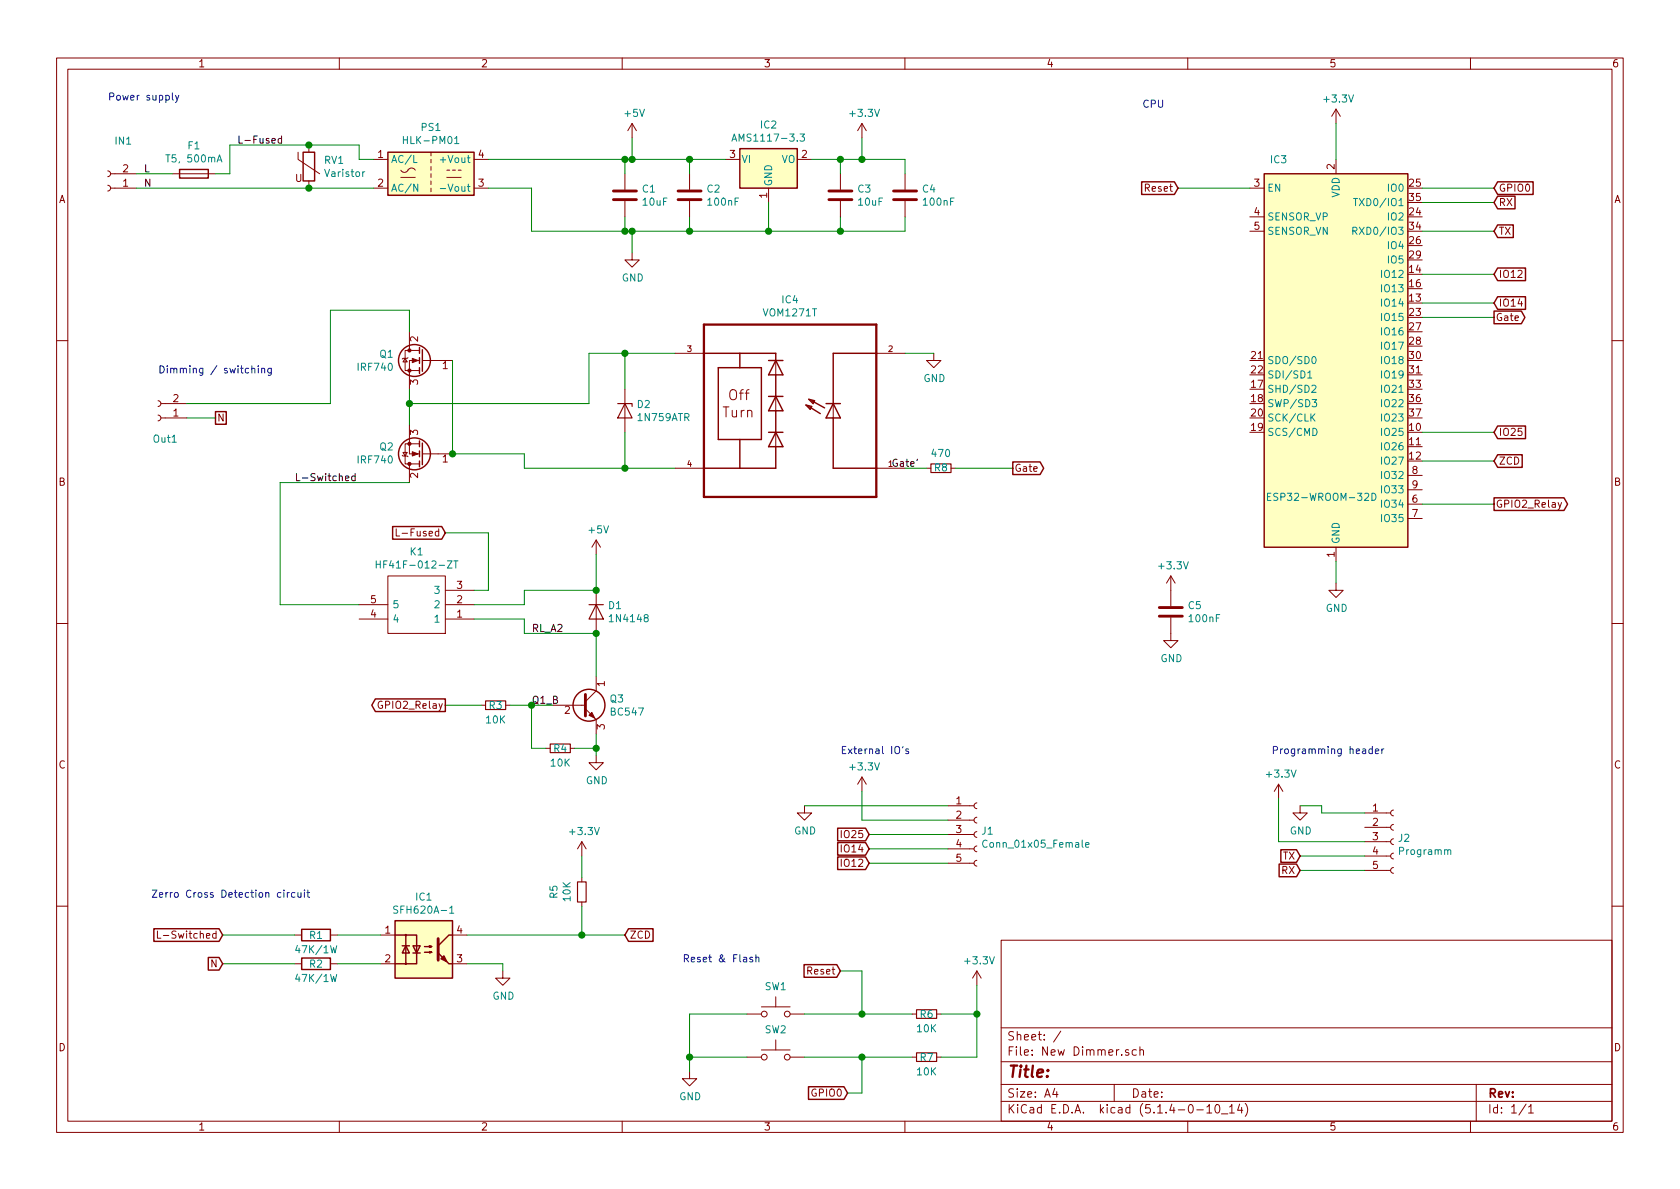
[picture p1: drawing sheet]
<svg xmlns="http://www.w3.org/2000/svg" width="297mm" height="210mm" viewBox="0 0 297 210" stroke-linecap="round" stroke-linejoin="round" font-family="sans-serif">
<g fill="none" stroke="#840000" stroke-width=".18">
<path d="M10 10.3h277v189.9h-277zM12 12.2h273v186.1h-273zM60 10.3v1.9M110 10.3v1.9M160 10.3v1.9M210 10.3v1.9M236.2 19.3v2.5M236.2 19.3l-.7 1.3M236.2 19.3l.8 1.3M260 10.3v1.9M19 30.2l.4 .1 .2 .3-.2 .5-.4 .1M19 32.8l.4 .1 .2 .3-.2 .4-.4 .2"/>
<path d="M19.6 33.3h4.5M19.6 30.7h4.5M30.5 30.7h7.6M52.7 26.9v1.3l3.8 2.5M54.6 25.6v1.3M54.6 32v1.3M66 33.3h2.6M66 28.2h2.6M70.9 30.1a.81 .81 0 0 0 .8 .3 .81 .81 0 0 0 .6-.5 .73 .73 0 0 1 1.1 .2M70.9 31.4h2.5M76.2 26.9v.7M76.2 28.2v.6"/>
<path d="M76.2 29.5v.6M76.2 30.7v.7M76.2 32v.6M76.2 33.3v.6M79 31.4h2.5M79 30.1h.5M80 30.1h.5M81 30.1h.5M83.8 33.3h2.6M83.8 28.2h2.6M110.5 30.7v2.8M110.5 35.6v2.7"/>
<path d="M111.8 21.8l-.8 1.3M111.8 21.8v2.6M111.8 21.8l.7 1.3M121.9 30.7v2.8M121.9 35.6v2.7M128.3 28.2h2.5M135.9 33.3v2.5M141 28.2h2.5M148.6 30.7v2.8M148.6 35.6v2.7M152.4 21.8l-.8 1.3M152.4 21.8v2.6"/>
<path d="M152.4 21.8l.8 1.3M160 30.7v2.8M160 35.6v2.7M221 33.3h2.5M221 38.3h2.5M236.2 28.2v2.5M72.4 58.7v3.3M111.8 44.7v1.3h1.2l-1.2 1.2-1.3-1.2h1.3M221 40.9h2.5M10 60.2h2M27.9 70.9l.4 .1 .1 .3-.1 .4-.4 .2M27.9 73.4l.4 .1 .1 .3-.1 .4-.4 .2"/>
<path d="M28.4 71.4h4.6M28.4 73.9h4.6M71.6 63.4l.4 .6h-.8zM72.1 63.2l-.1 .2h-.8l-.1 .1M72.4 62h-.8v3.5h2.6M72.4 62h1.8M72.4 75.2v5.1h1.8M74.2 78.5h-2.6v3.5h.8M74.2 63.7h-1.8v5.1M74.7 63.7h5.3M110.5 68.8v7.6M119.4 62.5h5.1"/>
<path d="M137.2 63.7v2.6M137.2 70.1v2.5M137.2 76.4v2.6M147.3 71.4v2.5M154.9 62.5h5.1M165.1 62.5v1.2h1.3l-1.3 1.3-1.3-1.3h1.3M285 60.2h2M70.1 93.5v1.3h.6M71.1 80.5l.1 .1h.8l.1 .2M71.2 80h.8l-.4 .6zM72.4 82v3.3M72.4 82h1.8"/>
<path d="M74.7 80.3h5.3M105.4 95.5l-.8 1.3M105.4 95.5v2.5M105.4 95.5l.8 1.3M119.4 82.8h5.1M154.9 82.8h5.1M163.8 82.8h.8M168.1 82.8h.8M236.2 96.8v2.5M248.9 89.1h2.6M248.9 91.7h2.6M248.9 84.1h2.6"/>
<path d="M248.9 86.6h2.6M276.1 88.9l-.4 1.1-.2 .1M10 110.3h2M63.5 109.5h5.1M63.5 106.9h5.1M68.6 101.8h10.1v10.2h-10.1zM78.7 109.5h5.1M78.7 106.9h5.1M78.7 104.4h5.1M105.4 104.4v7.6M105.4 119.6v2.6l-1.9 1.9M207 109.2v4.1h1.3l-1.3 1.2-1.3-1.2h1.3"/>
<path d="M207 101.8l-.8 1.3M207 101.8v5.4M207 101.8l.8 1.3M236.2 103.1v1.3h1.3l-1.3 1.3-1.3-1.3h1.3M285 110.3h2M85.1 124.7h.8M89.4 124.7h.8M96.5 132.3h.8M97.8 124.7h5.7M100.8 132.3h.8M103.5 125.3l1.9 1.9v2.6M105.4 133.6v1.3h1.3l-1.3 1.2-1.3-1.2h1.3"/>
<path d="M152.4 137.4v2.5M152.4 137.4l-.8 1.3M152.4 137.4l.8 1.3M226.1 138.7l-.8 1.2M226.1 138.7v2.5M226.1 138.7l.7 1.2M102.9 148.8v2.6M102.9 155.2v.8M102.9 159.5v.8M102.9 148.8l-.8 1.3M102.9 148.8l.7 1.3M142.2 142.5v1.3h1.3l-1.3 1.2-1.2-1.2h1.2"/>
<path d="M167.6 152.6h4.6M167.6 150.1h4.6M167.6 147.6h4.6M167.6 145h4.6M167.6 142.5h4.6M172.7 152.1l-.3 .1-.2 .4 .1 .4 .4 .2M172.7 149.6l-.3 .1-.2 .3 .1 .4 .4 .2M172.7 147.1l-.3 .1-.2 .3 .1 .4 .4 .2M172.7 144.5l-.3 .1-.2 .4 .1 .3 .4 .2M172.7 142l-.3 .1-.2 .3 .1 .4 .4 .2M229.9 142.5v1.3h1.2l-1.2 1.2-1.3-1.2h1.3M241.3 153.9h4.6"/>
<path d="M241.3 151.4h4.6M241.3 148.8h4.6M241.3 146.3h4.6M241.3 143.8h4.6M246.4 153.4l-.3 .1-.2 .3 .1 .4 .4 .2M246.4 150.9l-.3 .1-.2 .3 .1 .4 .4 .2M246.4 148.3l-.3 .1-.2 .4 .1 .3 .4 .2M246.4 145.8l-.3 .1-.2 .3 .1 .4 .4 .2M246.4 143.3l-.3 .1-.2 .3 .1 .4 .4 .2M10 160.2h2M27.8 164.6v1.3h.6M52.1 165.3h1.2"/>
<path d="M52.1 170.4h1.2M58.4 165.3h1.3M58.4 170.4h1.3M67.3 165.3h2.5M67.3 170.4h2.5M80 165.3h2.5M80 170.4h2.5M88.9 171.7v1.3h1.3l-1.3 1.2-1.3-1.2h1.3M132.1 179.3h2.5M134.6 178h5.1M137.2 176.3v1.7M139.7 179.3h2.5"/>
<path d="M161.3 179.3h.8M165.6 179.3h.8M172.7 171.7l-.7 1.3M172.7 171.7v2.5M172.7 171.7l.8 1.3M177 166.3h108v32h-108zM285 160.2h2M60 198.3v1.9M110 198.3v1.9M121.9 189.5v1.2h1.3l-1.3 1.3-1.3-1.3h1.3M132.1 186.9h2.5M134.6 185.7h5.1"/>
<path d="M137.2 183.9v1.8M139.7 186.9h2.5M160 198.3v1.9M161.3 186.9h.8M165.6 186.9h.8M177 194.8h108M177 191.8h108M177 187.8h108M177 181.8h108M186.5 192.5l-.4 1h1M186.8 193v1M187.6 182.3l-1.3 2"/>
<path d="M197 191.8v3M199.5 185.7l-.3-.1-.2 .2 .1 .2 .4 .2v.3h-.5M200.9 185.7l-.4-.1-.3 .3 .1 .6 .2 .1 .4-.1M201.5 185.7l.3-.1 .3 .1 .1 .9M201.5 185.1v1.5M210 198.3v1.9M211.6 196.3h1.2M213.4 195.8l.4-.5v1.5M213.4 196.8h.8M215 195.4l.3-.1a.94 .94 0 0 1 0 1.5 .8 .8 0 0 1-.6-.6 .8 .8 0 0 1 .3-.8zM216 197h1.1M217.4 195.8l.4-.5v1.5"/>
<path d="M217.4 196.8h.8M219.2 195.2l-.4 1.1h.9M219.5 195.8v1M220.2 195.1a1.71 1.71 0 0 1 0 2.3M260 198.3v1.9M261 191.8v6.5M269.8 195.2l-1.2 2M270.3 195.8l.4-.5v1.5M270.3 196.8h.8"/>
<circle cx="71.8" cy="170.4" r=".13"/>
<circle cx="71.8" cy="165.3" r=".13"/>
<circle cx="135.1" cy="179.3" r=".51"/>
<circle cx="139.2" cy="179.3" r=".51"/>
<circle cx="135.1" cy="186.9" r=".51"/>
<circle cx="139.2" cy="186.9" r=".51"/>
</g>
<g fill="#ffffc2" stroke="#ffffc2" stroke-width=".18">
<path d="M69.8 162.8h10.2v10.2h-10.2z"/>
<path d="M223.5 30.7h25.4v66.1h-25.4z"/>
<path d="M68.6 26.9h15.2v7.6h-15.2z"/>
<path d="M130.8 26.3h10.2v7h-10.2z"/>
</g>
<g fill="none" stroke="#840000" stroke-width=".25">
<path d="M31.7 30h5.1v1.5h-5.1zM53.6 26.9h2v5.1h-2zM68.6 26.9h15.2v7.6h-15.2zM130.8 26.3h10.2v7h-10.2zM201.9 32.2h5.7l.7 1.1-.7 1.1h-5.7zM223.5 30.7h25.4v66.1h-25.4zM264.8 39.8h2.8v2.2h-2.8l-.6-1.1zM264.8 34.7h3.1v2.2h-3.1l-.6-1.1zM264.8 32.2h6.3v2.2h-6.3l-.6-1.1zM264.2 55h4.8l.6 1.1-.6 1.1h-4.8zM264.8 52.5h4.9v2.2h-4.9l-.6-1.1zM264.8 47.4h4.9v2.2h-4.9l-.6-1.1z"/>
<path d="M74.2 61.5v1M74.2 63.2v1.1M74.2 65v1M74.2 78v1M74.2 79.8v1M74.7 61.8v3.9M74.7 78.4v3.8M124.5 62.5h12.7v1.2M127 65h7.6v12.7h-7.6zM130.8 62.5v2.5M130.8 77.7v5.1M135.9 76.4h2.5"/>
<path d="M135.9 70.1h2.5M135.9 63.7h2.5M137.2 76.4l1.2 2.6h-2.5zM137.2 79v3.8h-12.7M137.2 70.1l1.2 2.5h-2.5zM137.2 63.7l1.2 2.6h-2.5zM137.2 66.3v3.8M137.2 72.6v3.8M142.5 71.6l1 .3-.2 .5zM143 70.6l1 .3-.2 .5zM143 71.9l2 1.2M143.5 70.9l2.3 1.2"/>
<path d="M146 71.4h2.6M147.3 73.9v8.9h7.6M147.3 71.4l1.3 2.5h-2.6zM154.9 62.5h-7.6v8.9M264.8 75.3h4.9v2.3h-4.9l-.6-1.2zM69.4 93.1h8.7l.6 1.1-.6 1.1h-8.7zM74.2 81.5v1M179.1 81.7h4.8l.6 1.1-.6 1.1h-4.8zM264.2 88h12.3l.7 1.1-.7 1.2h-12.3zM264.8 80.4h4.3v2.2h-4.3l-.6-1.1zM66.4 123.6h12.3v2.2h-12.3l-.7-1.1zM148.1 149h4.9l.7 1.1-.7 1.1h-4.9z"/>
<path d="M148.1 151.5h4.9l.7 1.1-.7 1.2h-4.9zM148.1 146.5h4.9l.7 1.1-.7 1.1h-4.9zM226.2 152.8h3l.7 1.1-.7 1.1h-3zM226.5 150.3h2.7l.7 1.1-.7 1.1h-2.7zM27.2 164.2h11.5l.7 1.1-.7 1.2h-11.5zM36.8 169.3h1.9l.7 1.1-.7 1.1h-1.9zM53.3 164.3h5.1v2.1h-5.1zM53.3 169.4h5.1v2h-5.1zM69.8 162.8h10.2v10.2h-10.2zM69.8 165.3h2v5.1h-2M71.1 167.3h1.3M71.8 165.3h1.9v5.1h-1.9"/>
<path d="M71.8 167.3l.6 1.2h-1.3zM73 167.3h1.3l-.6 1.2zM73 168.5h1.3M75.1 168.4h1.2l-.4 .1v-.2l.4 .1M75.1 167.4h1.2l-.4 .1v-.2l.4 .1M77.5 168.5l1.9 1.9h.6M80 165.3h-.6l-1.9 2M111.1 164.2h4.4v2.3h-4.4l-.6-1.2zM142.2 170.6h5.8l.6 1.1-.6 1.1h-5.8zM143 192.2h6.2l.7 1.1-.7 1.1h-6.2z"/>
<circle cx="73.3" cy="63.7" r="2.82"/>
<circle cx="73.3" cy="80.3" r="2.82"/>
<circle cx="104.1" cy="124.7" r="2.82"/>
</g>
<path d="M108.5 35.3h4M108.5 33.8h4M119.9 35.3h4.1M119.9 33.8h4.1M146.6 35.3h4M146.6 33.8h4M158 35.3h4.1M158 33.8h4.1M205 109h4M205 107.4h4M103.5 122.8v3.8M77.5 166v3.8" fill="none" stroke="#840000" stroke-width=".51"/>
<path d="M78 169.5l.5-.5 .5 1z" fill="#840000" stroke="#840000" stroke-width=".25"/>
<g fill="none" stroke="#008484" stroke-width=".18">
<path d="M38.4 28.6l.4-1.2 .4 1.2M64.5 30.4h-.3l-.1 .2M73.2 27.5v1.2h.5M73.9 32.6v1.2l-.7-1.2v1.2M77.9 33.3h.9M80.4 24.5l.3-.4v1.3M80.4 25.4h.7M129.4 25l.4-1.3 .5 1.3M129.5 24.6h.6M141.5 23.7h.7l-.4 .5 .4 .1v.4l-.2 .3-.5-.2M239.3 35.1h.7M239.7 35.1v1.3"/>
<path d="M239.2 40.8h.6l.1-.2v-.3l-.2-.1h-.5v1.2M239.5 40.8l.4 .6M231.2 65.9l.4-.3v1.2M231.2 66.8h.8M232 68.2l.4-.1 .3 .4-.8 .9h.8M232 73.8l.5 .7M232 70.7h.8l-.4 .4 .3 .2v.6h-.5l-.2-.1M232.1 63.2l.2-.2a.67 .67 0 0 1 .4 .7 .67 .67 0 0 1-.4 .6l-.3-.2v-.3zM232.1 75.7a.64 .64 0 0 1 .8 .7 .64 .64 0 0 1-.8 .6zM232.5 73.2l-.7 .7M66.5 99.2v1.3M66.5 99.8h.7"/>
<path d="M67.2 99.2v1.3M80.2 99.2h.8M80.6 99.2v1.3M224.1 87.8h.4M224.7 87.2h-.6v1.3h.6M242.6 87.2a.64 .64 0 0 1 .7 .7 .64 .64 0 0 1-.7 .6zM174.5 148.7a.6 .6 0 0 0-.8 .4 .6 .6 0 0 0 .6 .7l.2-.1M191.9 149.4l.7-.1-.1-.3h-.4l-.2 .2 .1 .6h.5M256 150.4l.2-.1h.3v.8M70.3 160.3l-.5-.1-.2 .1v.4l.6 .3 .1 .3-.2 .2-.5-.1M79.5 160.6l.4-.4v1.3M79.5 161.5h.7"/>
</g>
<path d="M109.2 71.4h2.6v.5M110.5 71.4l1.3 2.5h-2.6zM164.6 82h3.5v1.6h-3.5zM104.1 106.9h2.6M105.4 106.9l1.3 2.6h-2.6zM85.9 123.9h3.5v1.6h-3.5zM97.3 131.6h3.5v1.5h-3.5zM102.1 156h1.5v3.5h-1.5zM162.1 178.6h3.5v1.5h-3.5zM162.1 186.2h3.5v1.5h-3.5z" fill="none" stroke="#840000" stroke-width=".2"/>
<g fill="#840000" stroke="#840000" stroke-width=".18">
<path d="M72.9 63.4l1 .3-1 .4z"/>
<path d="M72.9 79.9l1 .4-1 .3z"/>
<path d="M104.6 126l.6 1-1.1-.5z"/>
<circle cx="72.4" cy="65.5" r=".28"/>
<circle cx="72.4" cy="62" r=".28"/>
<circle cx="72.4" cy="78.5" r=".28"/>
<circle cx="72.4" cy="82" r=".28"/>
</g>
<path d="M124.5 57.4h30.4v30.5h-30.4z" fill="none" stroke="#840000" stroke-width=".41"/>
<g fill="none" stroke="#008400" stroke-width=".18">
<path d="M24.1 30.7h6.4M24.1 33.3h41.9M66 28.2h-2.5v-2.6h-22.9v5.1h-2.5M86.4 33.3h7.6v7.6h66v-2.6M86.4 28.2h41.9M110.5 28.2v2.5M110.5 38.3v2.6M111.8 24.4v3.8M121.9 28.2v2.5M121.9 38.3v2.6M135.9 35.8v5.1M143.5 28.2h16.5v2.5"/>
<path d="M148.6 28.2v2.5M148.6 38.3v2.6M152.4 24.4v3.8M208.3 33.3h12.7M236.2 21.8v6.4M251.5 33.3h12.7M251.5 35.8h12.7M72.4 58.7v-3.8h-14v16.5h-25.4M111.8 40.9v3.8M251.5 40.9h12.7M251.5 48.5h12.7M251.5 56.1h12.7"/>
<path d="M251.5 53.6h12.7M33 73.9h5.1M72.4 68.8v6.4M80 63.7v16.6h12.7v2.5h26.7M110.5 62.5v6.3M110.5 76.4v6.4M119.4 62.5h-15.3v8.9h-31.7M160 62.5h5.1M251.5 76.4h12.7M72.4 85.3h-22.9v21.6h14M78.7 94.2h7.7v10.2h-2.6M105.4 98v6.4h-12.7v2.5h-8.9"/>
<path d="M160 82.8h3.8M168.9 82.8h10.2M236.2 99.3v3.8M251.5 89.1h12.7M251.5 81.5h12.7M83.8 109.5h8.9v2.5h12.7v7.6M78.7 124.7h6.4M90.2 124.7h7.6M94 124.7v7.6h2.5M101.6 132.3h3.8M105.4 129.8v3.8M152.4 139.9v5.1h15.2"/>
<path d="M102.9 151.4v3.8M142.2 142.5h25.4M153.7 147.6h13.9M153.7 150.1h13.9M153.7 152.6h13.9M226.1 141.2v7.6h15.2M229.9 142.5h3.8v1.3h7.6M229.9 151.4h11.4M229.9 153.9h11.4M39.4 170.4h12.7M39.4 165.3h12.7M59.7 170.4h7.6"/>
<path d="M59.7 165.3h7.6M82.5 170.4h6.4v1.3M82.5 165.3h28M102.9 160.3v5M132.1 179.3h-10.2v10.2M142.2 179.3h19.1M148.6 171.7h3.8v7.6M166.4 179.3h6.3M172.7 174.2v12.7h-6.3M121.9 186.9h10.2M142.2 186.9h19.1M152.4 186.9v6.4h-2.5"/>
</g>
<path d="M49.8 24.5h-.4l-.2 .2 .1 .6h.5M49.8 24v1.3M61.1 84.6l.6-.1-.1-.3h-.3l-.2 .1v.7h.5M62.8 84.2h-.4l-.2 .2 .1 .6h.5M62.8 83.7v1.3" fill="none" stroke="#000" stroke-width=".18"/>
<g fill="none" stroke="#0000c2" stroke-width=".18">
<path d="M30.5 16.4v1.1l.2 .2M31 16.9l.3 .8M31.6 16.9l-.4 1.1-.2 .1M44.5 65.2l.2-.1 .3 .1 .1 .8M44.5 64.7v1.3M45.7 64.7v.1M45.7 65.1v.9M46.3 65.2l.2-.1 .3 .1v.8M46.3 65.1v.9M48 65.1l-.1 1.2-.2 .1-.3-.1M48 65.2l-.4-.1-.3 .2 .2 .6h.5M158.3 132.2a.45 .45 0 0 1 .7 0 .88 .88 0 0 1-.3 1.1l-.3-.1a1.07 1.07 0 0 1-.1-1z"/>
<path d="M159.7 132l-.2 .3M160.6 132.5l-.3-.1-.2 .2 .1 .2 .4 .1v.3h-.5M242.6 132.5l-.3-.1-.3 .3 .1 .5h.5M242.6 132v1.3M243.2 132.8l.6-.1-.1-.2-.3-.1-.2 .2v.6h.5M244.3 132.4v.9M244.7 132.4l-.4 .3M50.2 157.4v.1M50.2 157.8v.9M50.8 157.8v.9M51.2 157.8l-.4 .3M52.1 157.9l-.3-.1-.3 .3 .1 .5h.5"/>
<path d="M52.7 157.8v.8l.3 .1 .2-.2M53.2 157.8v.9M53.8 157.4v.1M53.8 157.8v.9M54.3 157.8h.4M54.4 157.4v1.1l.3 .2M133 169.3h-.3l-.1 .1v.2l.4 .1v.3h-.4M133.7 169.4l.1-.1h.3l.1 .8M133.7 168.8v1.3"/>
</g>
<g fill="#008400" stroke="#008400" stroke-width=".25">
<circle cx="111.8" cy="40.9" r=".51"/>
<circle cx="111.8" cy="28.2" r=".51"/>
<circle cx="110.5" cy="28.2" r=".51"/>
<circle cx="54.6" cy="25.6" r=".51"/>
<circle cx="121.9" cy="28.2" r=".51"/>
<circle cx="110.5" cy="40.9" r=".51"/>
<circle cx="72.4" cy="71.4" r=".51"/>
<circle cx="80" cy="80.3" r=".51"/>
<circle cx="121.9" cy="40.9" r=".51"/>
<circle cx="105.4" cy="132.3" r=".51"/>
<circle cx="152.4" cy="28.2" r=".51"/>
<circle cx="152.4" cy="186.9" r=".51"/>
<circle cx="152.4" cy="179.3" r=".51"/>
<circle cx="148.6" cy="40.9" r=".51"/>
<circle cx="172.7" cy="179.3" r=".51"/>
<circle cx="121.9" cy="186.9" r=".51"/>
<circle cx="102.9" cy="165.3" r=".51"/>
<circle cx="135.9" cy="40.9" r=".51"/>
<circle cx="148.6" cy="28.2" r=".51"/>
<circle cx="110.5" cy="62.5" r=".51"/>
<circle cx="105.4" cy="104.4" r=".51"/>
<circle cx="105.4" cy="112" r=".51"/>
<circle cx="110.5" cy="82.8" r=".51"/>
<circle cx="54.6" cy="33.3" r=".51"/>
</g>
<text font-size="2.8" fill="#840000" x="178" y="190.5">Title:</text>
<g font-size="2.5" fill="#840000">
<text x="128.9" y="70.8">Off</text>
<text x="127.8" y="73.8">Turn</text>
</g>
<g font-size="2.1" fill="#840000">
<text x="178" y="184">Sheet: /</text>
<text x="178" y="186.7">File: New Dimmer.sch</text>
<text x="178" y="196.9">KiCad E.D.A. kicad (5.1.4-0-10_14)</text>
<text x="178" y="194.1">Size: A4</text>
<text x="200" y="194.1">Date:</text>
<text x="263" y="194.1">Rev:</text>
<text x="263" y="196.9">Id: 1/1</text>
</g>
<g font-size="1.8" fill="#840000">
<text x="35" y="11.9">1</text>
<text x="85" y="11.9">2</text>
<text x="135" y="11.9">3</text>
<text x="185" y="11.9">4</text>
<text x="235" y="11.9">5</text>
<text x="285" y="11.9">6</text>
<text x="66.8" y="27.9">1</text>
<text x="84.6" y="27.9">4</text>
<text x="129.1" y="27.9">3</text>
<text x="141.8" y="27.9">2</text>
<text x="236" y="29.9" transform="rotate(-90 236 29.9)">2</text>
<text x="10.4" y="35.9">A</text>
<text x="21.7" y="33">1</text>
<text x="21.7" y="30.5">2</text>
<text x="52.2" y="32.2">U</text>
<text x="66.8" y="33">2</text>
<text x="84.6" y="33">3</text>
<text x="135.6" y="35" transform="rotate(-90 135.6 35)">1</text>
<text x="202.7" y="33.9">Reset</text>
<text x="221.8" y="33">3</text>
<text x="249.2" y="33">25</text>
<text x="249.2" y="35.6">35</text>
<text x="264.9" y="33.9">GPIO0</text>
<text x="285.4" y="35.9">A</text>
<text x="221.8" y="38.1">4</text>
<text x="221.8" y="40.6">5</text>
<text x="249.2" y="38.1">24</text>
<text x="249.2" y="40.6">34</text>
<text x="264.9" y="41.5">TX</text>
<text x="264.9" y="36.4">RX</text>
<text x="249.2" y="43.2">26</text>
<text x="249.2" y="45.7">29</text>
<text x="249.2" y="53.3">13</text>
<text x="249.2" y="48.3">14</text>
<text x="249.2" y="50.8">16</text>
<text x="264.9" y="49.1">IO12</text>
<text x="249.2" y="55.9">23</text>
<text x="249.2" y="58.4">27</text>
<text x="264.4" y="56.8">Gate</text>
<text x="264.9" y="54.2">IO14</text>
<text x="73.9" y="60.4" transform="rotate(-90 73.9 60.4)">2</text>
<text x="78.3" y="65.3">1</text>
<text x="221.3" y="63.5">21</text>
<text x="249.2" y="61">28</text>
<text x="249.2" y="63.5">30</text>
<text x="30.6" y="71.1">2</text>
<text x="73.9" y="68" transform="rotate(-90 73.9 68)">3</text>
<text x="221.3" y="68.6">17</text>
<text x="221.3" y="71.1">18</text>
<text x="221.3" y="66">22</text>
<text x="249.2" y="66">31</text>
<text x="249.2" y="68.6">33</text>
<text x="249.2" y="71.1">36</text>
<text x="30.6" y="73.7">1</text>
<text x="38.4" y="74.5">N</text>
<text x="73.9" y="76.9" transform="rotate(-90 73.9 76.9)">3</text>
<text x="221.3" y="76.2">19</text>
<text x="221.3" y="73.7">20</text>
<text x="249.2" y="76.2">10</text>
<text x="249.2" y="73.7">37</text>
<text x="264.9" y="77.1">IO25</text>
<text x="78.3" y="81.8">1</text>
<text x="179.3" y="83.4">Gate</text>
<text x="249.2" y="78.7">11</text>
<text x="249.2" y="81.3">12</text>
<text x="249.7" y="83.8">8</text>
<text x="264.9" y="82.2">ZCD</text>
<text x="10.4" y="85.9">B</text>
<text x="73.9" y="84.6" transform="rotate(-90 73.9 84.6)">2</text>
<text x="249.7" y="88.9">6</text>
<text x="249.7" y="86.4">9</text>
<text x="264.4" y="89.8">GPIO2_Relay</text>
<text x="285.4" y="85.9">B</text>
<text x="71.1" y="94.9">L-Fused</text>
<text x="249.7" y="91.4">7</text>
<text x="236" y="98.5" transform="rotate(-90 236 98.5)">1</text>
<text x="65.6" y="106.7">5</text>
<text x="80.8" y="106.7">2</text>
<text x="80.8" y="104.1">3</text>
<text x="65.6" y="109.2">4</text>
<text x="80.8" y="109.2">1</text>
<text x="67.4" y="125.3">GPIO2_Relay</text>
<text x="106.9" y="121.4" transform="rotate(-90 106.9 121.4)">1</text>
<text x="99.8" y="126.2">2</text>
<text x="106.9" y="129" transform="rotate(-90 106.9 129)">3</text>
<text x="10.4" y="135.9">C</text>
<text x="285.4" y="135.9">C</text>
<text x="169.1" y="142.2">1</text>
<text x="242.7" y="143.5">1</text>
<text x="149" y="148.2">IO25</text>
<text x="169.1" y="144.8">2</text>
<text x="169.1" y="147.3">3</text>
<text x="169.1" y="149.9">4</text>
<text x="242.7" y="146">2</text>
<text x="242.7" y="148.6">3</text>
<text x="149" y="150.7">IO14</text>
<text x="149" y="153.3">IO12</text>
<text x="169.1" y="152.4">5</text>
<text x="226.6" y="154.6">RX</text>
<text x="226.8" y="152">TX</text>
<text x="242.7" y="151.1">4</text>
<text x="242.7" y="153.7">5</text>
<text x="29.2" y="166">L-Switched</text>
<text x="68.1" y="165.1">1</text>
<text x="80.8" y="165.1">4</text>
<text x="111.3" y="166">ZCD</text>
<text x="37.3" y="171.1">N</text>
<text x="68.1" y="170.2">2</text>
<text x="80.8" y="170.2">3</text>
<text x="143" y="172.3">Reset</text>
<text x="10.4" y="185.9">D</text>
<text x="285.4" y="185.9">D</text>
<text x="143.7" y="193.9">GPIO0</text>
<text x="35" y="199.9">1</text>
<text x="85" y="199.9">2</text>
<text x="135" y="199.9">3</text>
<text x="185" y="199.9">4</text>
<text x="235" y="199.9">5</text>
<text x="285" y="199.9">6</text>
</g>
<g font-size="1.8" fill="#0000c2">
<text x="19" y="17.8">Power supply</text>
<text x="201.9" y="19">CPU</text>
<text x="27.9" y="66">Dimming / switching</text>
<text x="148.6" y="133.3">External IOs</text>
<text x="224.8" y="133.3">Programming header</text>
<text x="26.7" y="158.7">Zerro Cross Detection circuit</text>
<text x="120.6" y="170.2">Reset &amp; Flash</text>
</g>
<g font-size="1.8" fill="#008484">
<text x="74.5" y="23.2">PS1</text>
<text x="110.5" y="20.7">+5V</text>
<text x="134.5" y="22.7">IC2</text>
<text x="150.4" y="20.7">+3.3V</text>
<text x="234.3" y="18.1">+3.3V</text>
<text x="20.4" y="25.6">IN1</text>
<text x="29.9" y="28.7">T5, 500mA</text>
<text x="33.3" y="26.4">F1</text>
<text x="57.4" y="29">RV1</text>
<text x="69.1" y="28.8">AC/L</text>
<text x="71.8" y="25.5">HLK-PM01</text>
<text x="78.4" y="28.8">+Vout</text>
<text x="130.4" y="25">AMS1117-3.3</text>
<text x="131.1" y="28.8">VI</text>
<text x="138.2" y="28.8">VO</text>
<text x="224.7" y="28.9">IC3</text>
<text x="57.6" y="31.3">Varistor</text>
<text x="69.1" y="33.9">AC/N</text>
<text x="78.8" y="33.9">-Vout</text>
<text x="113.6" y="34.1">C1</text>
<text x="125" y="34.1">C2</text>
<text x="136.5" y="33" transform="rotate(-90 136.5 33)">GND</text>
<text x="151.7" y="34.1">C3</text>
<text x="163.1" y="34.1">C4</text>
<text x="224" y="33.9">EN</text>
<text x="236.9" y="35" transform="rotate(-90 236.9 35)">VDD</text>
<text x="245.6" y="33.9">IO0</text>
<text x="113.7" y="36.4">10uF</text>
<text x="125.3" y="36.4">100nF</text>
<text x="151.8" y="36.4">10uF</text>
<text x="163.4" y="36.4">100nF</text>
<text x="224" y="39">SENSOR_VP</text>
<text x="224" y="41.5">SENSOR_VN</text>
<text x="240.4" y="41.5">RXD0/IO3</text>
<text x="240.5" y="36.4">TXD0/IO1</text>
<text x="245.6" y="39">IO2</text>
<text x="245.6" y="44.1">IO4</text>
<text x="245.6" y="46.6">IO5</text>
<text x="109.9" y="49.8">GND</text>
<text x="138.3" y="53.6">IC4</text>
<text x="244.6" y="49.1">IO12</text>
<text x="244.6" y="51.7">IO13</text>
<text x="135.2" y="56">VOM1271T</text>
<text x="244.6" y="54.2">IO14</text>
<text x="244.6" y="56.8">IO15</text>
<text x="244.6" y="59.3">IO16</text>
<text x="63.4" y="65.6">IRF740</text>
<text x="67.2" y="63.3">Q1</text>
<text x="224" y="64.4">SDO/SD0</text>
<text x="244.6" y="61.8">IO17</text>
<text x="244.6" y="64.4">IO18</text>
<text x="163.3" y="67.6">GND</text>
<text x="224" y="69.5">SHD/SD2</text>
<text x="224" y="66.9">SDI/SD1</text>
<text x="244.6" y="66.9">IO19</text>
<text x="244.6" y="69.5">IO21</text>
<text x="112.7" y="72.2">D2</text>
<text x="112.9" y="74.5">1N759ATR</text>
<text x="224" y="72">SWP/SD3</text>
<text x="224" y="77.1">SCS/CMD</text>
<text x="224" y="74.5">SCK/CLK</text>
<text x="244.6" y="77.1">IO25</text>
<text x="244.6" y="72">IO22</text>
<text x="244.6" y="74.5">IO23</text>
<text x="27.2" y="78.3">Out1</text>
<text x="63.4" y="82">IRF740</text>
<text x="67.2" y="79.6">Q2</text>
<text x="164.9" y="80.8">470</text>
<text x="165.3" y="83.4">R8</text>
<text x="244.6" y="79.6">IO26</text>
<text x="244.6" y="82.2">IO27</text>
<text x="225.1" y="88.6">ESP32-WROOM-32D</text>
<text x="244.6" y="89.8">IO34</text>
<text x="244.6" y="84.7">IO32</text>
<text x="244.6" y="87.2">IO33</text>
<text x="104.2" y="94.3">+5V</text>
<text x="244.6" y="92.3">IO35</text>
<text x="67.8" y="100.5">HF41F-012-ZT</text>
<text x="72.5" y="98.2">K1</text>
<text x="205.1" y="100.7">+3.3V</text>
<text x="236.9" y="96.3" transform="rotate(-90 236.9 96.3)">GND</text>
<text x="69.3" y="107.6">5</text>
<text x="77" y="107.6">2</text>
<text x="77" y="105">3</text>
<text x="107.6" y="107.7">D1</text>
<text x="210.1" y="107.7">C5</text>
<text x="69.3" y="110.1">4</text>
<text x="77" y="110.1">1</text>
<text x="108.1" y="110">1N4148</text>
<text x="210.4" y="110">100nF</text>
<text x="234.4" y="108.2">GND</text>
<text x="205.2" y="117.1">GND</text>
<text x="86.5" y="125.4">R3</text>
<text x="107.9" y="124.2">Q3</text>
<text x="86" y="127.9">10K</text>
<text x="108.1" y="126.5">BC547</text>
<text x="97.4" y="135.6">10K</text>
<text x="97.9" y="133">R4</text>
<text x="150.4" y="136.2">+3.3V</text>
<text x="224.1" y="137.5">+3.3V</text>
<text x="103.6" y="138.7">GND</text>
<text x="100.9" y="147.7">+3.3V</text>
<text x="140.4" y="147.6">GND</text>
<text x="173.6" y="147.6">J1</text>
<text x="174.4" y="149.9">Conn_01x05_Female</text>
<text x="228" y="147.6">GND</text>
<text x="247.3" y="148.9">J2</text>
<text x="247.6" y="151.2">Programm</text>
<text x="70.3" y="161.6">SFH620A-1</text>
<text x="73.6" y="159.3">IC1</text>
<text x="98.6" y="158.8" transform="rotate(-90 98.6 158.8)">R5</text>
<text x="100.9" y="159.3" transform="rotate(-90 100.9 159.3)">10K</text>
<text x="54.8" y="166">R1</text>
<text x="52.7" y="168.6">47K/1W</text>
<text x="52.7" y="173.7">47K/1W</text>
<text x="54.8" y="171.1">R2</text>
<text x="170.8" y="170.5">+3.3V</text>
<text x="87.1" y="176.8">GND</text>
<text x="135.3" y="175.1">SW1</text>
<text x="135.3" y="182.7">SW2</text>
<text x="162.2" y="182.5">10K</text>
<text x="162.7" y="180">R6</text>
<text x="162.2" y="190.2">10K</text>
<text x="162.7" y="187.6">R7</text>
<text x="120.1" y="194.6">GND</text>
</g>
<g font-size="1.8">
<text x="41.9" y="25.4">L-Fused</text>
<text x="25.4" y="33">N</text>
<text x="25.4" y="30.5">L</text>
<text x="158.2" y="82.5">Gate'</text>
<text x="52.1" y="85.1">L-Switched</text>
<text x="94" y="111.8">RL_A2</text>
</g>
<text font-size="1.8" fill="#008400" x="94" y="124.5">Q1_B</text>
<g font-size="1.4" fill="#840000">
<text x="121.5" y="62.2">3</text>
<text x="157.1" y="62.2">2</text>
<text x="121.5" y="82.5">4</text>
<text x="157.1" y="82.5">1</text>
</g>
</svg>
